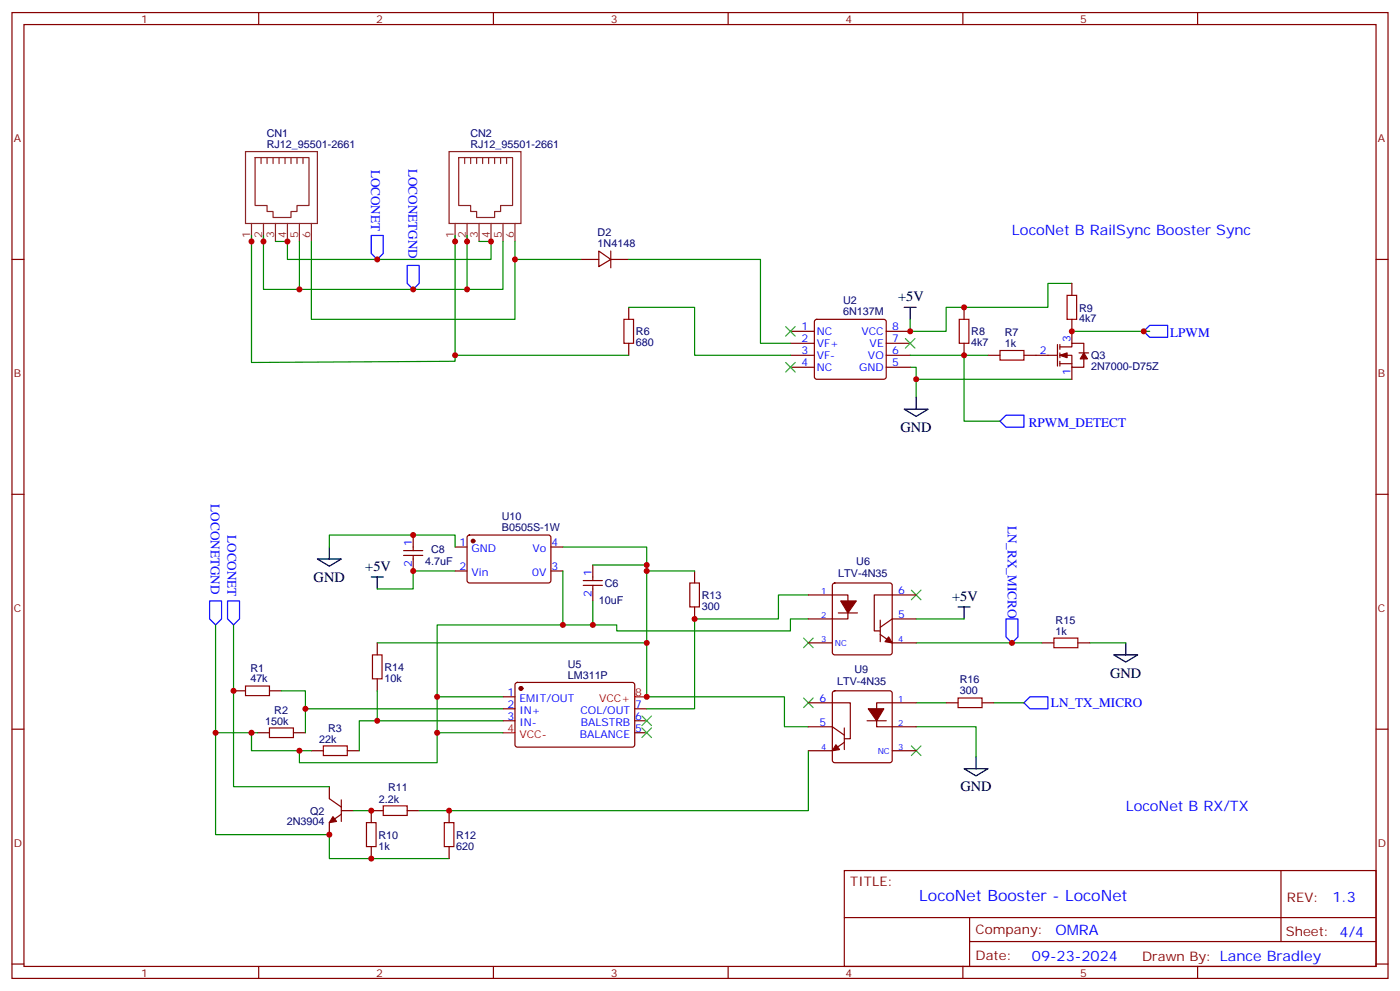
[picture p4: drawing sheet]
<svg xmlns="http://www.w3.org/2000/svg" width="412mm" height="292mm" viewBox="0 0 412 292" stroke-linecap="round" stroke-linejoin="round" font-family="sans-serif">
<g fill="none" stroke="#870000" stroke-width=".35">
<path d="M3.5 3.7h405.4v284.3h-405.4zM7.1 7.2h398.2v277.3h-398.2zM76.2 3.7v3.5M145.3 3.7v3.5M214.5 3.7v3.5M283.6 3.7v3.5M352.8 3.7v3.5M3.5 76.4h3.6M405.3 76.4h3.6M3.5 145.5h3.6M405.3 145.5h3.6M3.5 214.7h3.6"/>
<path d="M405.3 214.7h3.6M248.7 256.3h156.6v28.2h-156.6zM377.3 256.3v20.9M248.7 270.1h156.5M285.6 277.2h119.6M285.6 270.1v14.2M3.5 283.8h3.6M76.2 284.5v3.5M145.3 284.5v3.5M214.5 284.5v3.5M283.6 284.5v3.5M352.8 284.5v3.5"/>
<path d="M405.3 283.8h3.6"/>
</g>
<path d="M268.1 108.1h1.8v8.8" fill="none" stroke="#008700" stroke-width=".35"/>
<path d="M266.3 90.5h3.6M268.1 90.5v3.5M269.9 116.9v3.6M266.3 120.5h7.1l-3.5 2.1z" fill="none" stroke="#000" stroke-width=".35"/>
<path d="M240.1 94.2l.5-.2h19.7l.5 .2 .3 .5v16.2l-.3 .5-.5 .3h-19.7l-.5-.3-.2-.5v-16.2z" fill="#fff" stroke="#870000" stroke-width=".35"/>
<g fill="none" stroke="#870000" stroke-width=".35">
<path d="M171.1 76.4h5.3M176.4 73.9l3.5 2.5-3.5 2.1zM179.9 76.4h5.3M179.9 73.9v4.9M185.2 90.5v3.5M232.8 97.5h7.1M261.1 97.5h7M284 90.5v3.5M315.7 83.4v3.6M315.7 94v7.1M185.2 101.1v3.5M232.8 101.1h7.1"/>
<path d="M232.8 104.6h7.1M232.8 108.1h7.1M261.1 101.1h7M261.1 104.6h7M261.1 108.1h7M284 101.1v3.5M291 104.6h3.6M301.6 104.6h9.9M311.5 101.4v6.4M312.2 102.1h3.5v-1h3.6v2.8M312.2 104.6h3.5v3.5h3.6v-2.4M312.2 107.1h3.5"/>
<path d="M312.2 101.4v1.4M312.2 103.9v1.4M312.2 106.4v1.4M315.7 108.1v3.6M317.9 103.9h2.8M121.7 157.5v4.6M137.8 157.7l.5-.2 23.5 .1 .5 .6-.1 13-.6 .4h-23.6l-.4-.7v-12.7zM118.9 163.5h5.6M118.9 162.1h5.6M121.7 163.5v4.6M134.1 161h3.5M134.1 168.1h3.5"/>
<path d="M162.3 161h3.5M162.3 168.1h3.5M171.8 172.3h5.6M171.8 170.9h5.6M174.6 166.3v4.6M174.6 172.3v4.6M204.6 168.1v3.5M204.6 178.7v3.5M238.1 175.2h11.7v7h-11.7M245.4 171.8l.5-.2h16.2l.5 .2 .2 .5v19.8l-.2 .5-.5 .2h-16.2l-.5-.2-.2-.5v-19.8zM269.9 175.2h-12.4v10.5h1.8M111.1 189.3v3.5"/>
<path d="M111.1 199.8v3.6M238.1 189.3h7.1M246.9 180.4h5.7M259.3 186.8l3.5 2.5h7.1M259.3 182.6v6.3M269.9 182.2h-7.1l-3.5 2.5M306.9 189.3h3.5M317.5 189.3h3.5M68.8 203.4h3.5M75.8 215.7h3.6M79.4 203.4h3.5M86.4 215.7h3.6"/>
<path d="M148.2 205.1h3.5M148.2 208.7h3.5M148.2 212.2h3.5M151.9 201.1l.5-.2 34.1 .1 .5 .6-.1 17.9-.6 .5-34.2-.1-.4-.6v-17.7zM187 208.7h3.5M187 212.2h3.5M187 215.7h3.5M238.1 206.9h12.4v10.6h-1.8M238.1 214h7.1l3.5 2.4M245.4 203.6l.5-.2h16.2l.5 .2 .2 .5v19.7l-.2 .5-.5 .2h-16.2l-.5-.2-.2-.5v-19.7zM248.7 218.5l-3.5 2.5h-7.1M248.7 214.3v6.4"/>
<path d="M255.4 212.2h5.7M269.9 206.9h-11.7v7.1h11.7M278.7 206.9h3.5M289.3 206.9h3.5M91.7 221h3.5M97 231.6v3.5l3.5 2.5M100.5 239.7l-3.5 2.5v3.5M100.5 238.7h3.6M100.5 235.5v6.3M102.3 221h3.5M112.9 238.7h-3.5v3.5M119.9 238.7h3.6"/>
<path d="M132.3 238.7v3.5M262.8 221h7.1M109.4 249.2v3.6M132.3 249.2v3.6"/>
</g>
<g fill="none" stroke="#8c2424" stroke-width=".35">
<path d="M72.3 44.6h21.2v21.2h-21.2zM75.1 46.4h15.9v14.1h-3.5v1.8h-1.8v1.7h-5.3v-1.7h-1.7v-1.8h-3.6zM76.9 46.4v1.8M78.7 46.4v1.8M80.4 46.4v1.8M82.2 46.4v1.8M84 46.4v1.8M85.7 46.4v1.8M87.5 46.4v1.8M89.3 46.4v1.8M132.3 44.6h21.2v21.2h-21.2zM135.1 46.4h15.9v14.1h-3.5v1.8h-1.8v1.7h-5.3v-1.7h-1.8v-1.8h-3.5z"/>
<path d="M136.9 46.4v1.8M138.6 46.4v1.8M140.4 46.4v1.8M142.2 46.4v1.8M143.9 46.4v1.8M145.7 46.4v1.8M147.5 46.4v1.8M149.2 46.4v1.8M74.1 65.8v5.3M77.6 65.8v5.3M81.1 65.8v5.3M84.7 65.8v5.3"/>
<path d="M88.2 65.8v5.3M91.7 65.8v5.3M134.1 65.8v5.3M137.6 65.8v5.3M141.1 65.8v5.3M144.6 65.8v5.3M148.2 65.8v5.3M151.7 65.8v5.3"/>
</g>
<g fill="none" stroke="#008700" stroke-width=".35">
<path d="M74.1 69.3v37.4l60-.3v-37.1M77.6 69.3v15.9h70.6v-14.1M81.1 71.1h3.6v5.3h59.9v-5.3h-3.5M88.2 71.1v14.1M91.7 71.1v22.9h60v-22.9M137.6 69.3v15.9M151.7 76.4h19.4M185.2 76.4h38.8v24.7h8.8M185.2 90.5h19.4v14.1h28.2M315.7 83.4h-7v7.1h-30v7h-10.6v-3.5M315.7 97.5h23M134.1 104.6h51.1"/>
<path d="M268.1 104.6h22.9M269.9 111.7h45.8M284 104.6v19.4h10.6M97 161v-3.5h37.1v3.5M134.1 168.1h-12.4v5.3h-10.6M165.8 168.1v15.9h-37v21.1M165.8 161h24.7v44.1h40.6v8.9h7M174.6 166.3h15.9M174.6 176.9v7.1M190.5 168.1h14.1M238.1 175.2h-8.8v7h-24.7v26.5h-14.1M63.5 184v61.7h33.5v7.1h35.3"/>
<path d="M68.8 184v47.6h28.2M111.1 189.3h79.4M238.1 182.2h-5.3v3.5h-51.1v-1.7h-15.9M269.9 189.3h37M269.9 182.2h14.1M321 189.3h10.6M63.5 215.7h12.3M74.1 215.7v5.3h17.6M82.9 203.4h7.1v12.3M90 208.7h58.2M111.1 203.4v8.8M148.2 212.2h-42.4v8.8"/>
<path d="M148.2 215.7h-19.4v8.8h-40.6v-3.5M148.2 205.1h-19.4v10.6M269.9 214h17.6v8.8M269.9 206.9h8.8M292.8 206.9h8.8M104.1 238.7h5.3M238.1 221v17.7h-114.6"/>
</g>
<g fill="none" stroke="#a10000" stroke-width=".35">
<path d="M183.8 94h2.8v7.1h-2.8zM282.6 94h2.8v7.1h-2.8zM314.3 87h2.8v7h-2.8zM294.6 103.2h7v2.8h-7zM203.2 171.6h2.8v7.1h-2.8zM109.7 192.8h2.8v7h-2.8zM310.4 187.9h7.1v2.8h-7.1zM72.3 202h7.1v2.8h-7.1zM79.4 214.3h7v2.8h-7zM95.2 219.6h7.1v2.8h-7.1zM282.2 205.5h7.1v2.8h-7.1zM112.9 237.2h7v2.9h-7z"/>
<path d="M107.9 242.2h2.9v7h-2.9zM130.9 242.2h2.8v7h-2.8z"/>
</g>
<path d="M109.4 69.3h3.5v5.3l-1.8 1.8-1.7-1.8zM119.9 78.1h3.6v5.3l-1.8 1.8-1.8-1.8zM338.7 95.8h5.3v3.5h-5.3l-1.8-1.8zM296.3 122.2h5.3v3.6h-5.3l-1.7-1.8zM61.7 176.9h3.6v5.3l-1.8 1.8-1.8-1.8zM67 176.9h3.6v5.3l-1.8 1.8-1.8-1.8zM296.3 182.2h3.6v5.3l-1.8 1.8-1.8-1.8zM301.6 206.9l1.8-1.8h5.3v3.6h-5.3z" fill="none" stroke="#00f" stroke-width=".35"/>
<g fill="none" stroke="#3c3" stroke-width=".35">
<path d="M231.4 96.1l2.8 2.9M234.2 96.1l-2.8 2.9M266.7 99.7l2.8 2.8M269.5 99.7l-2.8 2.8M231.4 106.7l2.8 2.8M234.2 106.7l-2.8 2.8M268.5 173.7l2.8 2.9M271.3 173.7l-2.8 2.9M236.7 187.9l2.8 2.8M239.5 187.9l-2.8 2.8M189.1 210.8l2.8 2.8M189.1 214.3l2.8 2.8"/>
<path d="M191.9 210.8l-2.8 2.8M191.9 214.3l-2.8 2.8M236.7 205.5l2.8 2.8M239.5 205.5l-2.8 2.8M268.5 219.6l2.8 2.8M271.3 219.6l-2.8 2.8"/>
</g>
<g fill="#870000" stroke="#870000" stroke-width=".35">
<path d="M98.1 240.4l1 1.4-2.1 .4z"/>
<path d="M312.2 104.6l2.1-.7v1.4z"/>
<path d="M319.3 103.9l1 1.8h-2.1z"/>
<path d="M247.6 176.9h4.6l-2.4 3.5z"/>
<path d="M261.8 187.5l1 1.8-2.1-.4z"/>
<path d="M255.8 208.7h4.5l-2.1 3.5z"/>
<path d="M246.2 219.3l1.1 1.4-2.1 .3z"/>
<circle cx="153.5" cy="202.7" r=".53"/>
<circle cx="139.3" cy="159.3" r=".53"/>
</g>
<path d="M148.2 215.7h3.5M187 205.1h3.5" fill="none" stroke="#f00" stroke-width=".35"/>
<path d="M93.5 164.6h7l-3.5 2.1zM97 161v3.6M109.4 169.9h3.5M111.1 169.9v3.5M282.2 178.7h3.6M284 178.7v3.5M328.1 192.8h7l-3.5 2.1zM331.6 189.3v3.5M284 226.3h7l-3.5 2.1zM287.5 222.8v3.5" fill="none" stroke="#000" stroke-width=".35"/>
<g fill="#c00">
<circle cx="284" cy="104.6" r=".88"/>
<circle cx="269.9" cy="111.7" r=".88"/>
<circle cx="284" cy="90.5" r=".88"/>
<circle cx="84.7" cy="71.1" r=".88"/>
<circle cx="144.6" cy="71.1" r=".88"/>
<circle cx="88.2" cy="85.2" r=".88"/>
<circle cx="137.6" cy="85.2" r=".88"/>
<circle cx="111.1" cy="76.4" r=".88"/>
<circle cx="121.7" cy="85.2" r=".88"/>
<circle cx="336.9" cy="97.5" r=".88"/>
<circle cx="134.1" cy="71.1" r=".88"/>
<circle cx="74.1" cy="71.1" r=".88"/>
<circle cx="77.6" cy="71.1" r=".88"/>
<circle cx="137.6" cy="71.1" r=".88"/>
<circle cx="68.8" cy="203.4" r=".88"/>
<circle cx="63.5" cy="215.7" r=".88"/>
<circle cx="90" cy="208.7" r=".88"/>
<circle cx="74.1" cy="215.7" r=".88"/>
<circle cx="88.2" cy="221" r=".88"/>
<circle cx="128.8" cy="215.7" r=".88"/>
<circle cx="128.8" cy="205.1" r=".88"/>
<circle cx="165.8" cy="184" r=".88"/>
<circle cx="97" cy="245.7" r=".88"/>
<circle cx="109.4" cy="238.7" r=".88"/>
<circle cx="109.4" cy="252.8" r=".88"/>
<circle cx="204.6" cy="182.2" r=".88"/>
<circle cx="190.5" cy="168.1" r=".88"/>
<circle cx="190.5" cy="166.3" r=".88"/>
<circle cx="174.6" cy="184" r=".88"/>
<circle cx="111.1" cy="212.2" r=".88"/>
<circle cx="190.5" cy="189.3" r=".88"/>
<circle cx="121.7" cy="168.1" r=".88"/>
<circle cx="121.7" cy="157.5" r=".88"/>
<circle cx="132.3" cy="238.7" r=".88"/>
<circle cx="190.5" cy="205.1" r=".88"/>
<circle cx="298.1" cy="189.3" r=".88"/>
<circle cx="151.7" cy="76.4" r=".88"/>
<circle cx="134.1" cy="104.6" r=".88"/>
<circle cx="315.7" cy="97.5" r=".88"/>
<circle cx="268.1" cy="97.5" r=".88"/>
</g>
<text font-size="4.6" fill="#00f" x="270.8" y="265.3">LocoNet Booster - LocoNet</text>
<g font-size="4.2" fill="#00f">
<text x="298.1" y="69.3">LocoNet B RailSync Booster Sync</text>
<text x="331.6" y="238.7">LocoNet B RX/TX</text>
<text x="392.5" y="265.6">1.3</text>
<text x="310.9" y="275.1">OMRA</text>
<text x="304" y="282.9">09-23-2024</text>
</g>
<g font-size="4.2">
<text x="264.6" y="88.7">+5V</text>
<text x="265.3" y="127.2">GND</text>
<text x="92.4" y="171.3">GND</text>
<text x="107.6" y="168.1">+5V</text>
<text x="280.5" y="176.9">+5V</text>
<text x="327" y="199.5">GND</text>
<text x="282.9" y="233">GND</text>
</g>
<g font-size="3.9" fill="#00f">
<text x="109.4" y="49.9" transform="rotate(90 109.4 49.9)">LOCONET</text>
<text x="120.3" y="49.7" transform="rotate(90 120.3 49.7)">LOCONETGND</text>
<text x="344.7" y="99.3">LPWM</text>
<text x="303.1" y="125.8">RPWM_DETECT</text>
<text x="62.1" y="148.4" transform="rotate(90 62.1 148.4)">LOCONETGND</text>
<text x="296.8" y="154.8" transform="rotate(90 296.8 154.8)">LN_RX_MICRO</text>
<text x="67" y="157.5" transform="rotate(90 67 157.5)">LOCONET</text>
<text x="309.6" y="208.2">LN_TX_MICRO</text>
</g>
<g font-size="3.9" fill="#800">
<text x="250.5" y="260.9">TITLE:</text>
<text x="379.1" y="265.6">REV:</text>
<text x="287.4" y="275.1">Company:</text>
<text x="378.7" y="275.7">Sheet: 4/4</text>
<text x="287.4" y="282.8">Date:</text>
<text x="336.4" y="282.8">Drawn By: Lance Bradley</text>
</g>
<g font-size="3.2" fill="#800">
<text x="41.6" y="6.7">1</text>
<text x="110.8" y="6.7">2</text>
<text x="179.9" y="6.7">3</text>
<text x="249.1" y="6.7">4</text>
<text x="318.2" y="6.7">5</text>
<text x="4.1" y="41.8">A</text>
<text x="405.9" y="41.8">A</text>
<text x="4.1" y="110.9">B</text>
<text x="405.9" y="110.9">B</text>
<text x="4.1" y="180.1">C</text>
<text x="405.9" y="180.1">C</text>
<text x="4.1" y="249.2">D</text>
<text x="405.9" y="249.2">D</text>
<text x="41.6" y="287.5">1</text>
<text x="110.8" y="287.5">2</text>
<text x="179.9" y="287.5">3</text>
<text x="249.1" y="287.5">4</text>
<text x="318.2" y="287.5">5</text>
</g>
<g font-size="3.2" fill="#000080">
<text x="78.6" y="40.4">CN1</text>
<text x="138.5" y="40.4">CN2</text>
<text x="78.6" y="43.6">RJ12_95501-2661</text>
<text x="138.5" y="43.6">RJ12_95501-2661</text>
<text x="176" y="69.6">D2</text>
<text x="176" y="72.8">1N4148</text>
<text x="248.4" y="89.5">U2</text>
<text x="248.4" y="92.6">6N137M</text>
<text x="317.9" y="94.9">4k7</text>
<text x="317.9" y="91.7">R9</text>
<text x="187.3" y="101.9">680</text>
<text x="187.3" y="98.7">R6</text>
<text x="286.1" y="101.9">4k7</text>
<text x="286.1" y="98.8">R8</text>
<text x="296" y="99">R7</text>
<text x="296" y="102.1">1k</text>
<text x="321.4" y="105.7">Q3</text>
<text x="321.4" y="109">2N7000-D75Z</text>
<text x="147.8" y="153.1">U10</text>
<text x="147.8" y="156.3">B0505S-1W</text>
<text x="125.2" y="166.3">4.7uF</text>
<text x="127" y="162.8">C8</text>
<text x="252.2" y="166.3">U6</text>
<text x="178.2" y="172.8">C6</text>
<text x="246.9" y="169.9">LTV-4N35</text>
<text x="176.4" y="177.8">10uF</text>
<text x="206.7" y="179.5">300</text>
<text x="206.7" y="176.4">R13</text>
<text x="311" y="183.6">R15</text>
<text x="311" y="186.8">1k</text>
<text x="73.7" y="197.7">R1</text>
<text x="113.2" y="197.5">R14</text>
<text x="167.2" y="196.7">U5</text>
<text x="73.7" y="200.9">47k</text>
<text x="113.2" y="200.7">10k</text>
<text x="167.2" y="199.8">LM311P</text>
<text x="246.6" y="201.6">LTV-4N35</text>
<text x="251.7" y="198.1">U9</text>
<text x="282.7" y="201.2">R16</text>
<text x="282.7" y="204.4">300</text>
<text x="78.1" y="213.3">150k</text>
<text x="80.8" y="210.1">R2</text>
<text x="96.7" y="215.4">R3</text>
<text x="94" y="218.6">22k</text>
<text x="114.3" y="233">R11</text>
<text x="91.4" y="239.8">Q2</text>
<text x="111.6" y="236.3">2.2k</text>
<text x="84.5" y="243">2N3904</text>
<text x="111.5" y="250.1">1k</text>
<text x="111.5" y="246.9">R10</text>
<text x="134.4" y="250.1">620</text>
<text x="134.4" y="246.9">R12</text>
</g>
<g font-size="3.2" fill="#8d2323">
<text x="73.7" y="69.9" transform="rotate(-90 73.7 69.9)">1</text>
<text x="77.3" y="69.9" transform="rotate(-90 77.3 69.9)">2</text>
<text x="80.8" y="69.9" transform="rotate(-90 80.8 69.9)">3</text>
<text x="84.3" y="69.9" transform="rotate(-90 84.3 69.9)">4</text>
<text x="87.8" y="69.9" transform="rotate(-90 87.8 69.9)">5</text>
<text x="91.4" y="69.9" transform="rotate(-90 91.4 69.9)">6</text>
<text x="133.7" y="69.9" transform="rotate(-90 133.7 69.9)">1</text>
<text x="137.2" y="69.9" transform="rotate(-90 137.2 69.9)">2</text>
<text x="140.8" y="69.9" transform="rotate(-90 140.8 69.9)">3</text>
<text x="144.3" y="69.9" transform="rotate(-90 144.3 69.9)">4</text>
<text x="147.8" y="69.9" transform="rotate(-90 147.8 69.9)">5</text>
<text x="151.3" y="69.9" transform="rotate(-90 151.3 69.9)">6</text>
</g>
<g font-size="3.2" fill="#00f">
<text x="236.1" y="97.2">1</text>
<text x="236.1" y="100.7">2</text>
<text x="240.6" y="98.6">NC</text>
<text x="253.7" y="98.6">VCC</text>
<text x="262.8" y="100.7">7</text>
<text x="262.8" y="97.2">8</text>
<text x="315.4" y="100.7" transform="rotate(-90 315.4 100.7)">3</text>
<text x="236.1" y="104.2">3</text>
<text x="236.1" y="107.8">4</text>
<text x="240.6" y="102.1">VF+</text>
<text x="240.6" y="105.7">VF-</text>
<text x="255.7" y="105.7">VO</text>
<text x="256.2" y="102.1">VE</text>
<text x="262.8" y="107.8">5</text>
<text x="262.8" y="104.2">6</text>
<text x="306.3" y="104.2">2</text>
<text x="240.6" y="109.2">NC</text>
<text x="253.1" y="109.2">GND</text>
<text x="315.4" y="110.5" transform="rotate(-90 315.4 110.5)">1</text>
<text x="121.4" y="160.7" transform="rotate(-90 121.4 160.7)">1</text>
<text x="135.4" y="160.7">1</text>
<text x="162.5" y="160.7">4</text>
<text x="121.4" y="166.9" transform="rotate(-90 121.4 166.9)">2</text>
<text x="135.4" y="167.7">2</text>
<text x="138.9" y="162.5">GND</text>
<text x="156.9" y="162.5">Vo</text>
<text x="162.5" y="167.7">3</text>
<text x="138.9" y="169.5">Vin</text>
<text x="156.8" y="169.5">0V</text>
<text x="174.3" y="169.5" transform="rotate(-90 174.3 169.5)">1</text>
<text x="174.3" y="175.8" transform="rotate(-90 174.3 175.8)">2</text>
<text x="264.6" y="174.8">6</text>
<text x="264.6" y="181.9">5</text>
<text x="149.5" y="204.8">1</text>
<text x="149.5" y="208.3">2</text>
<text x="153" y="206.6">EMIT/OUT</text>
<text x="187.1" y="208.3">7</text>
<text x="241.4" y="206.6">6</text>
<text x="149.5" y="211.8">3</text>
<text x="153" y="210.1">IN+</text>
<text x="153" y="213.6">IN-</text>
<text x="171" y="210.1">COL/OUT</text>
<text x="171.1" y="213.6">BALSTRB</text>
<text x="187.1" y="215.4">5</text>
<text x="187.1" y="211.8">6</text>
<text x="241.4" y="213.6">5</text>
<text x="170.8" y="217.1">BALANCE</text>
</g>
<g font-size="3.2" fill="#f00">
<text x="176.5" y="206.6">VCC+</text>
<text x="187.1" y="204.8">8</text>
<text x="149.5" y="215.4">4</text>
<text x="153" y="217.1">VCC-</text>
</g>
<g font-size="2.5" fill="#00f">
<text x="241.8" y="174.8">1</text>
<text x="241.8" y="181.9">2</text>
<text x="241.8" y="188.9">3</text>
<text x="245.9" y="190.3">NC</text>
<text x="264.6" y="188.9">4</text>
<text x="264.6" y="206.6">1</text>
<text x="264.6" y="213.6">2</text>
<text x="241.8" y="220.7">4</text>
<text x="264.6" y="220.7">3</text>
<text x="258.5" y="222.1">NC</text>
</g>
</svg>
